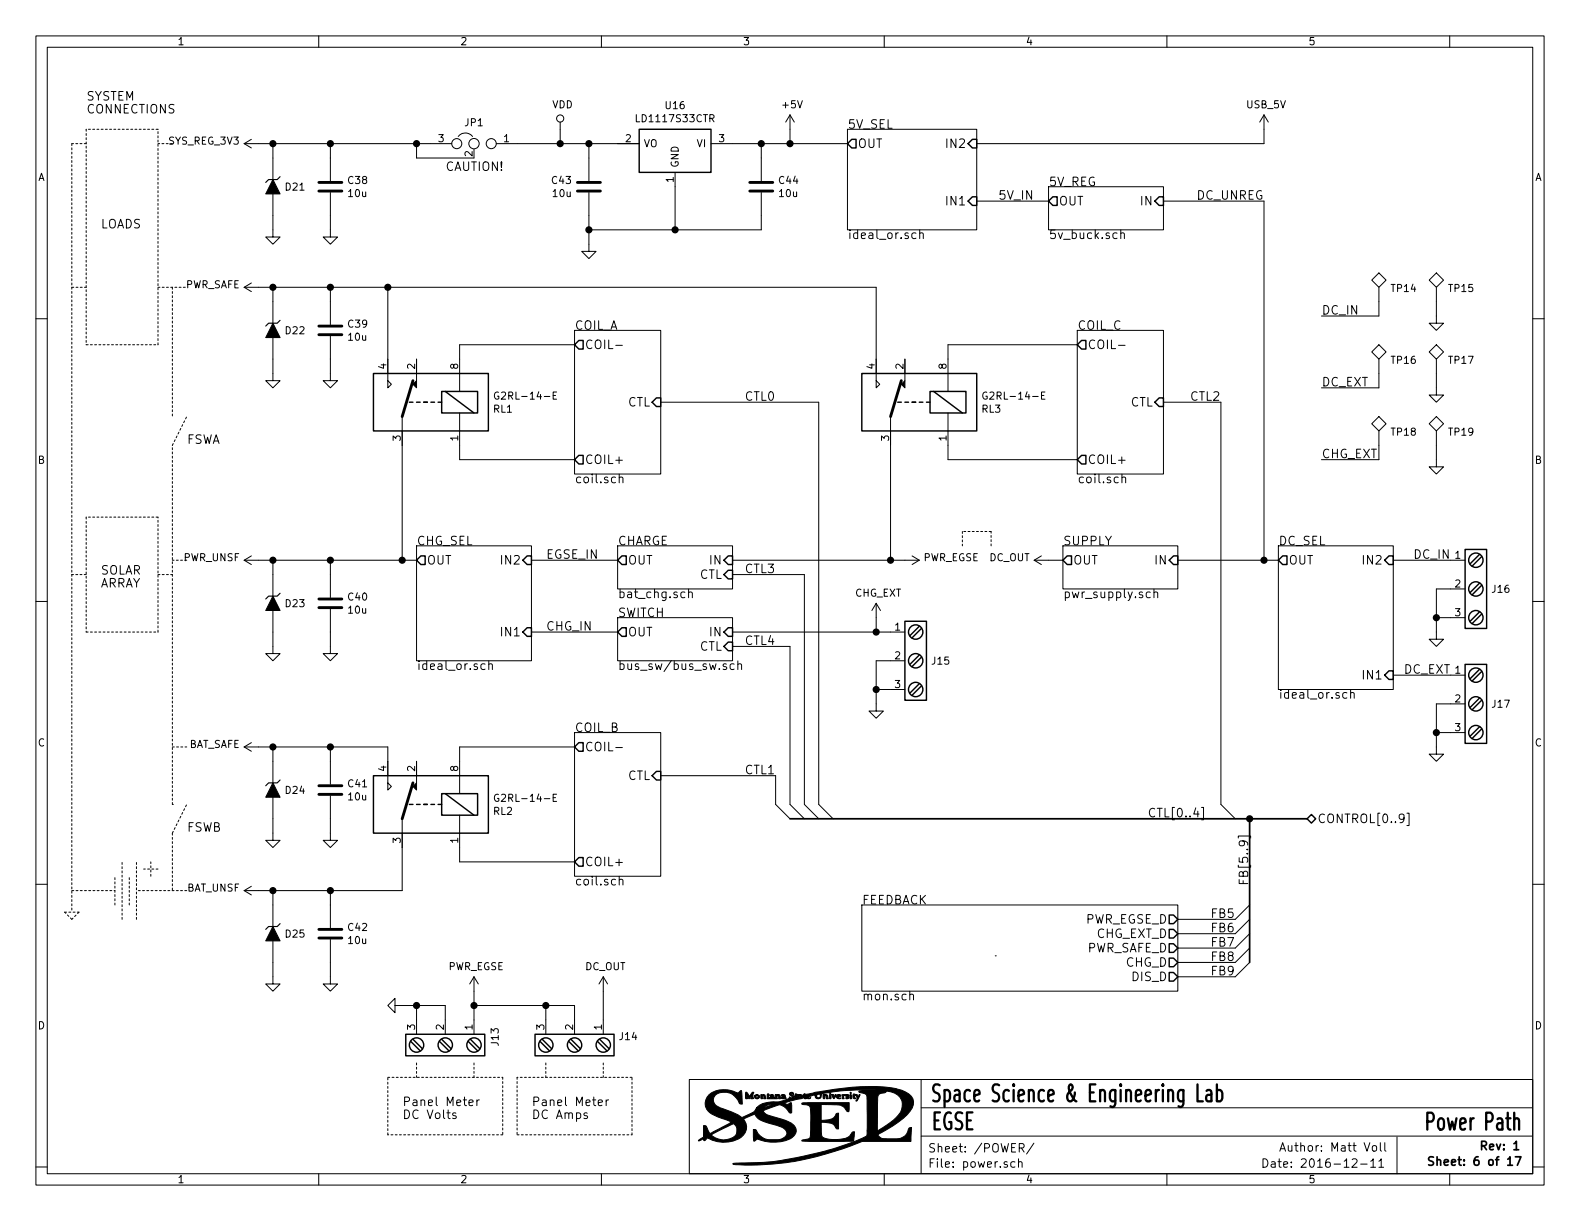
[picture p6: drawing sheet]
<svg xmlns="http://www.w3.org/2000/svg" width="279mm" height="216mm" viewBox="0 0 279 216" stroke-linecap="round" stroke-linejoin="round" font-family="sans-serif">
<g fill="none" stroke="#000" stroke-width=".18">
<path d="M6.3 6.4h266.7v203.2h-266.7zM8.4 8.4h262.6v199.1h-262.6zM56.4 6.4v2M106.3 6.4v2M156.4 6.4v2M206.3 6.4v2M256.4 6.4v2M43.2 25.4l1.2 .8M43.2 25.4h36.7M44.4 24.6l-1.2 .8M48.3 34.3v7.6h1.2l-1.2 1.3-1.3-1.3h1.3M48.3 25.4v6.4"/>
<path d="M58.4 34v7.9h1.3l-1.3 1.3-1.3-1.3h1.3M58.4 25.4v6.6M73.7 25.4v2.5h10.1M81 24.1a1.62 1.62 0 0 1 2.6 0M87.8 25.4h25.2M99.1 21.6v3.8M104.1 34v10.5h1.3l-1.3 1.2-1.2-1.2h1.2M104.1 25.4v6.6M119.4 30.5v10.1M125.7 25.4h24.2M134.6 25.4v6.6M134.6 34v6.6h-30.5"/>
<path d="M139.7 20.3l-.8 1.3M139.7 20.3v5.1M139.7 20.3l.8 1.3M149.9 22.9h22.8v17.7h-22.8zM172.7 35.6h12.7M185.4 33h20.3v7.6h-20.3zM205.7 35.6h17.8v63.5M223.5 20.3v5.1h-50.8M223.5 20.3l-.7 1.3M223.5 20.3l.8 1.3M6.3 56.4h2.1M43.2 50.8l1.2 .8"/>
<path d="M43.2 50.8h111.7v16.5M44.4 50l-1.2 .8M48.3 59.7v7.6h1.2l-1.2 1.3-1.3-1.3h1.3M48.3 50.8v6.4M58.4 59.4v7.9h1.3l-1.3 1.3-1.3-1.3h1.3M58.4 50.8v6.6M68.6 50.8v16.5M101.6 58.4h15.2v25.4h-15.2zM162 41.2h-.5l-.2 .1v.7a.48 .48 0 0 0 .7 .1M162.6 41.3l.2-.1h.4l.1 1M162.6 40.7v1.5M190.5 58.4h15.2v25.4h-15.2z"/>
<path d="M198.2 41.3l.2-.1h.4v1M198.2 40.7v1.5M243.8 48.3l1.3 1.2-1.3 1.3-1.2-1.3zM243.8 50.8v5.1h-10.1M252.7 49.5l1.3-1.2 1.3 1.2-1.3 1.3zM254 50.8v6.4h1.3l-1.3 1.2-1.3-1.2h1.3M271 56.4h2M68.6 67.3l.6 .6-.6 .7zM71.1 73.7v25.4M73.7 63.5v3.8M81.3 73v8.3h20.3M88.1 69.4a.59 .59 0 0 0-.7 .6 .59 .59 0 0 0 .7 .5l.1-.4h-.2"/>
<path d="M97.8 69.9h.4M98.4 69.3h-.6v1.3h.6M101.6 61h-20.3v8.2M108.9 61.1h1.2M116.8 71.1h28v71.1l2.5 2.6M154.9 67.3l.7 .6-.7 .7zM157.5 73.7v25.4M160 63.5v3.8M167.6 73v8.3h22.9M174.5 69.4a.59 .59 0 0 0-.7 .6 .59 .59 0 0 0 .7 .5l.1-.4h-.3M184.2 69.9h.4M184.8 69.3h-.6v1.3h.6"/>
<path d="M190.5 61h-22.9v8.2M197.8 61.1h1.2M205.7 71.1h10.2v71.1l2.5 2.6M242.6 62.2l1.2-1.2 1.3 1.2-1.3 1.3zM242.6 74.9l1.2-1.2 1.3 1.2-1.3 1.3zM243.8 63.5v5.1h-10.1M243.8 76.2v2.5M252.7 62.2l1.3-1.2 1.3 1.2-1.3 1.3zM252.7 74.9l1.3-1.2 1.3 1.2-1.3 1.3zM254 63.5v6.4h1.3l-1.3 1.2-1.3-1.2h1.3M254 76.2v6.4h1.3l-1.3 1.2-1.3-1.2h1.3M43.2 99.1l1.2 .7"/>
<path d="M43.2 99.1h30.5M44.4 98.3l-1.2 .8M48.3 99.1v6.3M58.4 99.1v6.6M73.7 96.5h20.3v20.3h-20.3zM94 99.1h15.2M109.2 96.5h20.3v7.6h-20.3zM109.5 84.5l.1-.1a.37 .37 0 0 1 .6 .2v.8M109.5 83.8v1.6M129.5 99.1h33.1M161.3 98.3l1.3 .8M162.6 99.1l-1.3 .7"/>
<path d="M182.9 99.1h5.1M182.9 99.1l1.2 .7M184.1 98.3l-1.2 .8M188 96.5h20.3v7.6h-20.3zM198.4 84.5l.1-.1a.37 .37 0 0 1 .6 .2v.8M198.4 83.8v1.6M208.3 99.1h17.8M226.1 96.5h20.3v25.4h-20.3zM233.7 81.3h10.1M246.4 99.1h12.7M6.3 106.3h2.1M48.3 108v7.6h1.2l-1.2 1.2-1.3-1.2h1.3"/>
<path d="M58.4 107.7v7.9h1.3l-1.3 1.2-1.3-1.2h1.3M85.8 117.4h-.5l-.2 .1v.7a.48 .48 0 0 0 .7 .1M86.4 117.5l.2-.1h.4l.1 1M86.4 116.9v1.5M94 111.8h15.2M109.2 109.2h20.3v7.6h-20.3zM121.8 104.8v-.1a.37 .37 0 0 1 .6 .2v.8M121.8 104.2v1.5M129.5 111.8h30.5M129.5 114.3h10.2v27.9l2.5 2.6M129.5 101.6h12.7v40.6l2.6 2.6M129.8 117.4h-.4l-.2 .1v.7a.48 .48 0 0 0 .6 .1"/>
<path d="M130.5 117.5l.2-.1h.4v1M130.5 116.9v1.5M154.9 106.7v5.1M154.9 106.7l-.7 1.3M154.9 106.7l.8 1.3M160 116.8h-5.1v8.9h1.3l-1.3 1.3-1.2-1.3h1.2M203.4 104.7h-.4l-.3 .3 .1 .6h.6M204.1 104.8v-.1a.37 .37 0 0 1 .6 .2v.8M204.1 104.2v1.5M246.4 119.4h12.7M254 109.2h5.1M259.1 104.1h-5.1v8.9h1.3l-1.3 1.3-1.3-1.3h1.3"/>
<path d="M271 106.3h2M43.2 132.1l1.2 .7M43.2 132.1h25.4v6.3M44.4 131.3l-1.2 .8M48.3 132.1v6.3M58.4 132.1v6.6M68.6 138.4l.6 .7-.6 .6zM73.7 134.6v3.8M101.6 129.5h15.2v25.4h-15.2zM101.6 132.1h-20.3v8.2M108.9 132.2h1.2M116.8 137.2h20.4v5l2.5 2.6"/>
<path d="M154.9 121.9h5.1M238.2 122.5h-.5l-.2 .1v.7a.48 .48 0 0 0 .7 .1M238.8 122.6l.2-.1h.4l.1 1M238.8 121.9v1.6M254 129.5h5.1M259.1 124.5h-5.1v8.9h1.3l-1.3 1.2-1.3-1.2h1.3M6.3 156.4h2.1M43.2 157.5l1.2 .7M44.4 156.7l-1.2 .8M48.3 141v7.6h1.2l-1.2 1.3-1.3-1.3h1.3M48.3 157.5v6.3M58.4 140.7v7.9h1.3l-1.3 1.3-1.3-1.3h1.3"/>
<path d="M58.4 157.5v6.6M71.1 144.8v12.7h-27.9M81.3 144.1v8.3h20.3M88.1 140.5a.59 .59 0 0 0-.7 .6 .59 .59 0 0 0 .7 .6l.1-.5h-.2M97.8 141h.4M98.4 140.4h-.6v1.3h.6M109.5 155.6l.1-.1a.37 .37 0 0 1 .6 .2v.8M109.5 155v1.5M204.2 143.1a.62 .62 0 0 0-.8 0 .62 .62 0 0 0-.1 .7 .57 .57 0 0 0 .2 .6 .57 .57 0 0 0 .7-.1M219.1 155.5v.7h1.5M219.8 155.7v.5M248.8 143.8h.4v2.2h-.4"/>
<path d="M271 156.4h2M48.3 166.4v7.6h1.2l-1.2 1.3-1.3-1.3h1.3M58.4 166.1v7.9h1.3l-1.3 1.3-1.3-1.3h1.3M69.8 177.8v1.3l-1.2-1.3 1.2-1.3v1.3h8.9v5.1M73.7 177.8v5.1M83.8 177.8h17.8v5.1M83.8 172.7v10.2M83.8 172.7l-.7 1.3M83.8 172.7l.8 1.3M96.5 177.8v5.1M106.7 172.7v10.2M106.7 172.7l-.8 1.3"/>
<path d="M106.7 172.7l.7 1.3M152.4 160h55.9v15.3h-55.9zM160.9 175.9h.1a.37 .37 0 0 1 .5 .1v.8M176 169h.1M221 170.2l-2.6 2.5h-10.1M221 167.6l-2.6 2.6h-10.1M221 165.1l-2.6 2.5h-10.1M221 162.6l-2.6 2.5h-10.1M221 160l-2.6 2.6h-10.1M80.6 196.9a.37 .37 0 0 0-.6 .1l.1 .2 .6 .3-.2 .3-.5-.1M82.9 195l.8-.2-.1-.2-.4-.1-.3 .2 .1 .7h.6M84.3 194.5v1"/>
<path d="M84.8 194.5l-.3 .1-.2 .2M103.8 196.9l-.3-.1-.2 .2v.2l.5 .2v.3h-.5M105.8 195l.7-.2v-.2l-.5-.1-.2 .2 .1 .7h.6M107.2 194.5v1M107.6 194.5l-.3 .1-.1 .2M121.9 190.9h149.1v16.6h-149.1zM162.9 195.9h108M162.9 190.9v16.6M6.3 206.3h2.1M56.4 207.5v2.1M106.3 207.5v2.1M156.4 207.5v2.1"/>
<path d="M162.9 200.9h108M179.5 205.5l-.5-.1-.3 .3 .1 .6 .2 .1 .5-.1M180.1 205.5l.2-.1 .4 .1v.9M180.1 204.9v1.5M180.2 203l.8-.1 .1-.2-.1-.4-.8-.1v1.5M180.6 203l.5 .7M182.8 202.1l-1.3 2M206.3 207.5v2.1M223.3 204.9a.76 .76 0 0 1 .9 .8 .76 .76 0 0 1-.9 .7zM224.8 205.5h.6l.1 .9M225.5 205.8h-.5l-.2 .2 .2 .4 .5-.1M226 205.4h.6"/>
<path d="M226.2 204.9v1.3l.4 .2M226.3 203.6l.5-1.5 .5 1.5M226.5 203.1h.7M227 205.9l.7-.1-.1-.3-.4-.1-.2 .2 .1 .7h.5M227.8 202.6v.8a.37 .37 0 0 0 .6 0M244.9 202.1v1.3l.2 .2M247 201v6.5M256.4 207.5v2.1M271 206.3h2M273 209.6h.1"/>
<circle cx="80.8" cy="25.4" r=".89"/>
<circle cx="83.8" cy="25.4" r=".91"/>
<circle cx="86.9" cy="25.4" r=".89"/>
<circle cx="99.1" cy="21" r=".63"/>
</g>
<path d="M139.7 144.8h91.4M221 144.8v25.4M253.5 204.6l-.6-.1-.3 .3 .1 .3 .7 .4v.4l-.2 .1h-.6M254.1 205.2l.2-.1h.4l.1 .9M254.1 204.5v1.5M262 202.6l.7-.1 .2-.2-.1-.3-.2-.2h-.6v1.5" fill="none" stroke="#000" stroke-width=".3"/>
<path d="M252.4 198.3h.8a.97 .97 0 0 0 0-1.6h-.8v3" fill="none" stroke="#000" stroke-width=".41"/>
<g fill="#000" stroke="#000" stroke-width=".18">
<path d="M48.3 31.8l1.2 2.5h-2.5zM48.3 57.2l1.2 2.5h-2.5zM73 67.9l.7-.6v1.3zM159.4 67.9l.6-.6v1.3zM48.3 105.4l1.2 2.6h-2.5zM48.3 138.4l1.2 2.6h-2.5zM73 139.1l.7-.7v1.3zM48.3 163.8l1.2 2.6h-2.5zM131.9 193.1l.2 .1 .4 .7 .4-.7 .2-.1 .2 .1a.84 .84 0 0 0 0 1h-.6l.2-.2-.1-.4-.3 .7-.4-.7 .1 .7-.3-.1zM133.5 193.6a.52 .52 0 0 1 .8 .4 .46 .46 0 0 1-.5 .3 .46 .46 0 0 1-.4-.5h.3v.3h.3v-.4l-.1-.1-.2 .2h-.3zM134.5 193.5a.68 .68 0 0 1 1 .8h-.4l-.1-.7-.2 .7h-.2zM135.7 193.4h.1l.2 .2v.6l.2-.2 .4 .1v-.1h-.4l.4-.4-.4 .1a.4 .4 0 0 1 .5-.1 .4 .4 0 0 1 .2 .5l.2 .1v-.7a.72 .72 0 0 1 .8 .2l.1 .6h-.3l-.1-.7-.2 .2 .1 .5h-1.8z"/>
<path d="M138.2 193.6h.6l.2 .6h-.8v-.2l.4 .1v-.1h-.4l.4-.2v-.2l-.3 .2zM145.5 193.5l.8 .1 .2 .7h-.3l-.2-.7-.1 .6-.3 .1zM146.7 193.5a.44 .44 0 0 1 .1 .8l-.1-.1zM147 193.5h.4l.1 .4 .2-.3h.2l-.4 .7zM147.9 193.8l.5-.2-.4 .1a.42 .42 0 0 1 .7 0v.1l-.5 .2 .2 .2 .3-.1-.2 .2a.45 .45 0 0 1-.6-.5zM148.9 193.6h1.1l.1 .2-.3-.2 .3 .3v.2l-.5 .2v-.2h.3l-.5-.4-.3 .2 .2 .4h-.4zM141.8 195.1l1.2-.1h7.2l-.1 1.5h-.3a2.08 2.08 0 0 0-2.3-1.1l-2.3-.1v2.8a2.89 2.89 0 0 0 2.5-.8 .49 .49 0 0 1 .6-.5v2.8a.44 .44 0 0 1-.6-.4 1.21 1.21 0 0 0-1.1-.6l-1.4-.2v1.7a.92 .92 0 0 0 .9 1.2 5.7 5.7 0 0 0 4.1-.4l.3-.4a.51 .51 0 0 1 .6-.4l-.1 1.7h-7.8l-1.4-.1 .2-.2 .6-.1a.65 .65 0 0 0 .7-.8l.1-1.4a10.7 10.7 0 0 0-.2-3.6l-.6-.2-.7-.1zM150.3 193.5l.2 .1 .1 .7-.3-.1zM150.4 193.1l.1 .2h-.2zM150.9 193.4h.2a.58 .58 0 0 1 .7 .6l.1-.4 .2-.1-.5 1.1h-.3a.54 .54 0 0 0 .3-.5 .54 .54 0 0 0-.4-.4l-.1 .2 .2 .3-.2 .1a.57 .57 0 0 1-.2-.9zM125.4 193.6a4.8 4.8 0 0 1 5.1-.3l.6-.5 .2 2.4a.48 .48 0 0 1-.7-.4 2.7 2.7 0 0 0-4.1-1.2 1.38 1.38 0 0 0 .9 2.3l2.6 1 1.2 .7 1.1-.5a2.12 2.12 0 0 0 1.5-1.2h1.3l1.6-.7a2.24 2.24 0 0 0-1.7 .7h-1.2l.1-.1a5.2 5.2 0 0 1 3.5-1l1.9-.5 .3-.3 .2 .1h.3v-.2l-.4-.3-.1-.2 .2-.2h.4l.1 .1v.2l-.2-.2h-.3l.7 .7 .1-.2 .4 .1 .6-.1-.6-.1-.4 .1 .1-.4 1.1 .3 .5-.3a2.14 2.14 0 0 0 1.7-.2l1.2-.2a37.2 37.2 0 0 1 13.3-.5 4.2 4.2 0 0 1 2.9 1.8 2.19 2.19 0 0 1-.5 2.2 19.5 19.5 0 0 1-5.6 4.1l-.1 .1a1.56 1.56 0 0 0 1.8 .7h.6a3.2 3.2 0 0 0 2.4-.5l.3-.4 .5-1 .4-.1-.1 2.4h-8.6l-.8 .3a47.8 47.8 0 0 1-22.1 3.7l.3-.1a57.6 57.6 0 0 0 23.3-4.8l.1-.9h1.8l.9-.5a11.3 11.3 0 0 0 3.3-2.9 2.46 2.46 0 0 0-.2-2.6 2.46 2.46 0 0 0-2.4-1l-.1 .2-.4 .1a.87 .87 0 0 0-1 1l-.1 5.7h-1.8v-4.4a3.2 3.2 0 0 0-.2-2.1l-1.1-.3-.1-.2 3.9-.2a41.2 41.2 0 0 0-8.9 .4l-.1 .2-.4-.2-1.1 .2-.1 .6a.57 .57 0 0 1-.6 .3 .57 .57 0 0 1-.5-.5h.3l.2 .3h.4l.1-.5-.1-.1h-.3l-.3 .3-.6-.2-.9 .4a.26 .26 0 0 0 .5 .1l-.3 .2h-.3l-.4-.3v.1l.2 .1-.1 .1-.5-.2-.1 .1-2 .5-1.2 .4a.79 .79 0 0 0 1.2-.1l.1 .5v1.2l-.4 .1a2.32 2.32 0 0 0-1.9-1.4l-2.7 1a1.85 1.85 0 0 0 1.6 1 8.1 8.1 0 0 1 3.9 1.7 1.34 1.34 0 0 1-.4 2.1 7.3 7.3 0 0 1-6.2 .2l-.6 .4-.1-2.1a.41 .41 0 0 1 .6 .3 2.74 2.74 0 0 0 3 1.5 2.1 2.1 0 0 0 2.4-1.1 2.02 2.02 0 0 0-1.8-1.4 8 8 0 0 1-3.6-1.4l-.3-.6h-.1l-1.9 .9 .2 .3a2.19 2.19 0 0 1-1.1 3.2 5.9 5.9 0 0 1-5.5-.2l-.4 .5h-.2l-.1-.3-.9 .3 .9-.6v-.4h1.4a3 3 0 0 0 4.4-.2 1.27 1.27 0 0 0-.6-1.8l-3.8 2h-1.4v-1.7l.5 .1 .7 1.3 2.6-1.4a1.27 1.27 0 0 0 1-.6l-.4-.2a10.4 10.4 0 0 1-3.6-1.7 2 2 0 0 1 .2-2.9z"/>
</g>
<g fill="none" stroke="#000" stroke-width=".51">
<path d="M56.4 33.8h4.1M56.4 32.3h4.1M102.1 33.8h4.1M102.1 32.3h4.1M132.6 33.8h4.1M132.6 32.3h4.1M56.4 59.2h4.1M56.4 57.7h4.1M73 67.3l-1.9 6.4M159.4 67.3l-1.9 6.4M56.4 107.4h4.1M56.4 105.9h4.1"/>
<path d="M56.4 138.9h4.1M73 138.4l-1.9 6.4M56.4 140.5h4.1M56.4 165.9h4.1M56.4 164.3h4.1"/>
</g>
<path d="M49.5 31.2l-.5 .6h-1.5l-.5 .5M49.5 56.6l-.5 .6h-1.5l-.5 .5M49.5 104.9l-.5 .5h-1.5l-.5 .5M49.5 137.9l-.5 .5h-1.5l-.5 .5M49.5 163.3l-.5 .5h-1.5l-.5 .5" fill="none" stroke="#000" stroke-width=".2"/>
<g fill="none" stroke="#000" stroke-width=".25">
<path d="M113 22.9h12.7v7.6h-12.7zM150.6 24.6h.8v1.6h-.8l-.7-.8zM171.2 25.4l.8-.8h.7v1.6h-.7zM172 34.8h.7v1.5h-.7l-.8-.7zM186.2 34.8h.7v1.5h-.7l-.8-.7zM205 34.8h.7v1.5h-.7l-.8-.7zM66 66h20.4v10.2h-20.4zM72.4 71.1h.6M73.7 71.1h.6M74.9 71.1h.7M76.2 71.1h.6M77.5 71.1h.6"/>
<path d="M78.1 69.2h6.4v3.8h-6.4zM78.7 69.2l5.1 3.8M102.4 60.2h.7v1.5h-.7l-.8-.7zM116.1 70.4h.7v1.5h-.7l-.8-.8zM152.4 66h20.3v10.2h-20.3zM158.7 71.1h.7M160 71.1h.7M161.3 71.1h.6M162.6 71.1h.6M163.8 71.1h.7M164.5 69.2h6.3v3.8h-6.3zM165.1 69.2l5.1 3.8"/>
<path d="M191.3 60.2h.7v1.5h-.7l-.8-.7zM205 70.4h.7v1.5h-.7l-.8-.8zM74.4 98.3h.8v1.5h-.8l-.7-.7zM92.5 99.1l.7-.8h.8v1.5h-.8zM102.4 80.5h.7v1.5h-.7l-.8-.7zM109.2 99.1l.8-.8h.7v1.5h-.7zM128 99.1l.8-.8h.7v1.5h-.7zM188.7 98.3h.8v1.5h-.8l-.7-.7zM191.3 80.5h.7v1.5h-.7l-.8-.7zM207.5 98.3h.8v1.5h-.8l-.7-.7zM226.8 98.3h.8v1.5h-.8l-.7-.7zM245.6 98.3h.8v1.5h-.8l-.7-.7z"/>
<path d="M259.1 97.2h3.8v13.9h-3.8zM261.6 98l-1.6 1.7M262 98.4l-1.7 1.7M92.5 111.8l.7-.8h.8v1.5h-.8zM110 111h.7v1.5h-.7l-.8-.7zM128 111.8l.8-.8h.7v1.5h-.7zM128.8 100.8h.7v1.6h-.7l-.8-.8zM128.8 113.5h.7v1.6h-.7l-.8-.8zM160 109.9h3.8v13.9h-3.8zM162.6 110.7l-1.7 1.7M162.6 115.8l-1.7 1.7M162.9 116.2l-1.6 1.7"/>
<path d="M162.9 111.1l-1.6 1.7M245.6 118.6h.8v1.5h-.8l-.7-.7zM259.1 117.5h3.8v13.9h-3.8zM261.6 118.4l-1.6 1.6M261.6 108.2l-1.6 1.7M261.6 103.1l-1.6 1.7M262 118.7l-1.7 1.7M262 103.5l-1.7 1.7M262 108.6l-1.7 1.6M66 137.2h20.4v10.1h-20.4zM102.4 131.3h.7v1.5h-.7l-.8-.7zM116.1 136.4h.7v1.5h-.7l-.8-.7z"/>
<path d="M162.6 120.9l-1.7 1.7M162.9 121.3l-1.6 1.6M261.6 128.5l-1.6 1.7M261.6 123.4l-1.6 1.7M262 123.8l-1.7 1.7M262 128.9l-1.7 1.7M72.4 142.2h.6M73.7 142.2h.6M74.9 142.2h.7M76.2 142.2h.6M77.5 142.2h.6M78.1 140.3h6.4v3.8h-6.4z"/>
<path d="M78.7 140.3l5.1 3.8M101.6 152.4l.8-.8h.7v1.6h-.7zM231.1 144.8l.8-.8 .8 .8-.8 .7zM206.8 166.9h.7l.8 .7-.8 .8h-.7zM206.8 169.4h.7l.8 .8-.8 .7h-.7zM206.8 172h.7l.8 .7-.8 .8h-.7zM206.8 161.8h.7l.8 .8-.8 .7h-.7zM206.8 164.3h.7l.8 .8-.8 .8h-.7zM71.8 182.9h13.9v3.8h-13.9zM72.6 184.2l1.7 1.6M73 183.8l1.7 1.6M77.7 184.2l1.7 1.6"/>
<path d="M78.1 183.8l1.7 1.6M82.8 184.2l1.7 1.6M83.2 183.8l1.6 1.6M94.6 182.9h14v3.8h-14zM95.5 184.2l1.7 1.6M95.9 183.8l1.6 1.6M100.6 184.2l1.6 1.6M101 183.8l1.6 1.6M105.7 184.2l1.6 1.6M106 183.8l1.7 1.6"/>
<circle cx="261" cy="99.1" r="1.27"/>
<circle cx="161.9" cy="111.8" r="1.27"/>
<circle cx="161.9" cy="116.8" r="1.27"/>
<circle cx="261" cy="109.2" r="1.27"/>
<circle cx="261" cy="104.1" r="1.27"/>
<circle cx="261" cy="119.4" r="1.27"/>
<circle cx="161.9" cy="121.9" r="1.27"/>
<circle cx="261" cy="129.5" r="1.27"/>
<circle cx="261" cy="124.5" r="1.27"/>
<circle cx="73.7" cy="184.8" r="1.27"/>
<circle cx="78.7" cy="184.8" r="1.27"/>
<circle cx="83.8" cy="184.8" r="1.27"/>
<circle cx="96.5" cy="184.8" r="1.27"/>
<circle cx="101.6" cy="184.8" r="1.27"/>
<circle cx="106.7" cy="184.8" r="1.27"/>
</g>
<g fill="#000" stroke="#000" stroke-width=".25">
<circle cx="48.3" cy="25.4" r=".51"/>
<circle cx="58.4" cy="25.4" r=".51"/>
<circle cx="73.7" cy="25.4" r=".51"/>
<circle cx="99.1" cy="25.4" r=".51"/>
<circle cx="104.1" cy="25.4" r=".51"/>
<circle cx="134.6" cy="25.4" r=".51"/>
<circle cx="139.7" cy="25.4" r=".51"/>
<circle cx="48.3" cy="50.8" r=".51"/>
<circle cx="58.4" cy="50.8" r=".51"/>
<circle cx="68.6" cy="50.8" r=".51"/>
<circle cx="104.1" cy="40.6" r=".51"/>
<circle cx="119.4" cy="40.6" r=".51"/>
<circle cx="48.3" cy="99.1" r=".51"/>
<circle cx="58.4" cy="99.1" r=".51"/>
<circle cx="71.1" cy="99.1" r=".51"/>
<circle cx="157.5" cy="99.1" r=".51"/>
<circle cx="223.5" cy="99.1" r=".51"/>
<circle cx="154.9" cy="111.8" r=".51"/>
<circle cx="254" cy="109.2" r=".51"/>
<circle cx="48.3" cy="132.1" r=".51"/>
<circle cx="58.4" cy="132.1" r=".51"/>
<circle cx="154.9" cy="121.9" r=".51"/>
<circle cx="254" cy="129.5" r=".51"/>
<circle cx="48.3" cy="157.5" r=".51"/>
<circle cx="58.4" cy="157.5" r=".51"/>
<circle cx="221" cy="144.8" r=".51"/>
<circle cx="73.7" cy="177.8" r=".51"/>
<circle cx="83.8" cy="177.8" r=".51"/>
<circle cx="96.5" cy="177.8" r=".51"/>
</g>
<g fill="none" stroke="#000" stroke-width=".18" stroke-dasharray=".3 .4">
<path d="M12.7 25.4v135.9M15.2 22.9v38.1M15.2 25.4h-2.5M27.9 22.9h-12.7M30.5 25.4h-2.6M12.7 50.8h2.5M27.9 50.8h5.1M30.5 50.8v22.9M15.2 61h12.7M27.9 61v-38.1M30.5 78.7l2.5-5M15.2 91.4v20.4"/>
<path d="M27.9 91.4h-12.7M33 99.1h-2.5M170.2 94v2.5M175.3 96.5v-2.5M175.3 94h-5.1M15.2 111.8h12.7M15.2 101.6h-2.5M27.9 101.6h2.6M27.9 111.8v-20.4M30.5 132.1h2.5M12.7 157.5h7.6M26.7 154.9v-2.5"/>
<path d="M27.9 153.7h-2.5M30.5 147.3v10.2M30.5 142.2h.1M30.5 142.2v-63.5M30.5 147.3l2.5-5.1M33 157.5h-8.9M11.4 161.3h2.6M12.7 162.6l-1.3-1.3M14 161.3l-1.3 1.3M20.3 160v-5.1M21.6 162.6v-10.2M22.9 160v-5.1"/>
<path d="M24.1 162.6v-10.2M68.6 190.5h20.3M73.7 188v2.5M83.8 188v2.5M88.9 190.5v10.2M91.4 190.5v10.2M96.5 188v2.5M106.7 188v2.5M111.8 190.5h-20.4M68.6 200.7v-10.2M88.9 200.7h-20.3M91.4 200.7h20.4"/>
<path d="M111.8 200.7v-10.2"/>
</g>
<g font-size="4.2">
<text x="164.4" y="194.9">Space Science &amp; Engineering Lab</text>
<text x="164.5" y="199.8">EGSE</text>
<text x="254.2" y="199.9">Power Pa</text>
</g>
<g font-size="2.1">
<text x="15.2" y="17.8">SYSTEM</text>
<text x="15.2" y="20.1">CONNECTIONS</text>
<text x="149.9" y="22.8">5V_SEL</text>
<text x="151.6" y="26.2">OUT</text>
<text x="167.6" y="26.2">IN2</text>
<text x="78.7" y="30.2">CAUTION!</text>
<text x="177" y="35.3">5V_IN</text>
<text x="185.4" y="32.9">5V_REG</text>
<text x="211.6" y="35.3">DC_UNREG</text>
<text x="17.8" y="40.4">LOADS</text>
<text x="167.6" y="36.3">IN1</text>
<text x="187.2" y="36.3">OUT</text>
<text x="201.8" y="36.3">IN</text>
<text x="149.9" y="42.3">ideal_or.sch</text>
<text x="185.4" y="42.3">5v_buck.sch</text>
<text x="101.6" y="58.3">COIL_A</text>
<text x="190.5" y="58.3">COIL_C</text>
<text x="233.7" y="55.6">DC_IN</text>
<text x="103.4" y="61.7">COIL-</text>
<text x="192.3" y="61.7">COIL-</text>
<text x="110.9" y="71.9">CTL</text>
<text x="131.9" y="70.9">CTL0</text>
<text x="199.8" y="71.9">CTL</text>
<text x="210.6" y="70.9">CTL2</text>
<text x="233.7" y="68.3">DC_EXT</text>
<text x="33" y="78.5">FSWA</text>
<text x="103.4" y="82">COIL+</text>
<text x="192.3" y="82">COIL+</text>
<text x="233.7" y="81">CHG_EXT</text>
<text x="101.6" y="85.4">coil.sch</text>
<text x="190.5" y="85.4">coil.sch</text>
<text x="17.8" y="101.6">SOLAR</text>
<text x="73.7" y="96.4">CHG_SEL</text>
<text x="75.4" y="99.8">OUT</text>
<text x="88.9" y="99.8">IN2</text>
<text x="96.5" y="98.8">EGSE_IN</text>
<text x="109.2" y="96.4">CHARGE</text>
<text x="111" y="99.8">OUT</text>
<text x="125.6" y="99.8">IN</text>
<text x="131.9" y="101.3">CTL3</text>
<text x="188" y="96.4">SUPPLY</text>
<text x="189.7" y="99.8">OUT</text>
<text x="204.4" y="99.8">IN</text>
<text x="226.1" y="96.4">DC_SEL</text>
<text x="227.8" y="99.8">OUT</text>
<text x="241.3" y="99.8">IN2</text>
<text x="250.2" y="98.8">DC_IN</text>
<text x="17.8" y="103.9">ARRAY</text>
<text x="109.2" y="105.8">bat_chg.sch</text>
<text x="123.6" y="102.4">CTL</text>
<text x="188" y="105.8">pwr_supply.sch</text>
<text x="88.9" y="112.5">IN1</text>
<text x="96.5" y="111.5">CHG_IN</text>
<text x="109.2" y="109.1">SWITCH</text>
<text x="111" y="112.5">OUT</text>
<text x="125.6" y="112.5">IN</text>
<text x="73.7" y="118.5">ideal_or.sch</text>
<text x="109.2" y="118.5">bus_sw/bus_sw.sch</text>
<text x="123.6" y="115.1">CTL</text>
<text x="131.9" y="114">CTL4</text>
<text x="248.2" y="119.1">DC_EXT</text>
<text x="226.1" y="123.5">ideal_or.sch</text>
<text x="241.3" y="120.1">IN1</text>
<text x="101.6" y="129.4">COIL_B</text>
<text x="103.4" y="132.8">COIL-</text>
<text x="110.9" y="137.9">CTL</text>
<text x="131.9" y="136.9">CTL1</text>
<text x="33" y="147.1">FSWB</text>
<text x="204.3" y="144.5">CTL[0..4]</text>
<text x="232.9" y="145.5">CONTROL[0..9]</text>
<text x="103.4" y="153.2">COIL+</text>
<text x="220.7" y="155.1" transform="rotate(-90 220.7 155.1)">FB[5..9]</text>
<text x="101.6" y="156.6">coil.sch</text>
<text x="152.4" y="159.9">FEEDBACK</text>
<text x="191.8" y="163.3">PWR_EGSE_D</text>
<text x="193.8" y="165.9">CHG_EXT_D</text>
<text x="214.4" y="162.3">FB5</text>
<text x="214.4" y="164.8">FB6</text>
<text x="214.4" y="167.4">FB7</text>
<text x="192" y="168.4">PWR_SAFE_D</text>
<text x="199.1" y="170.9">CHG_D</text>
<text x="200.3" y="173.5">DIS_D</text>
<text x="214.4" y="169.9">FB8</text>
<text x="214.4" y="172.5">FB9</text>
<text x="152.4" y="176.9">mon.sch</text>
<text x="71.1" y="195.6">Panel Meter</text>
<text x="71.1" y="197.9">DC Volts</text>
<text x="94" y="195.6">Panel Meter</text>
<text x="94" y="197.9">DC Amps</text>
<text x="164.1" y="203.8">Sheet: /POWER/</text>
<text x="228.6" y="203.6">Author: Matt Voll</text>
<text x="262.8" y="203.4">Rev: 1</text>
<text x="164.1" y="206.5">File: power.sch</text>
<text x="228.6" y="206.5">Date: 2016-12-11</text>
<text x="255.8" y="206.1">Sheet: 6 of 17</text>
</g>
<g font-size="1.8">
<text x="31.3" y="8">1</text>
<text x="81.4" y="8">2</text>
<text x="131.3" y="8">3</text>
<text x="181.4" y="8">4</text>
<text x="231.3" y="8">5</text>
<text x="82.2" y="22.3">JP1</text>
<text x="97.6" y="19.2">VDD</text>
<text x="112.9" y="21.6">LD1117S33CTR</text>
<text x="117.8" y="19.3">U16</text>
<text x="138.5" y="19.2">+5V</text>
<text x="220.5" y="19.2">USB_5V</text>
<text x="29.8" y="25.6">SYS_REG_3V3</text>
<text x="77.5" y="25.1">3</text>
<text x="83.6" y="27.7" transform="rotate(-90 83.6 27.7)">2</text>
<text x="89.1" y="25.1">1</text>
<text x="110.6" y="25.1">2</text>
<text x="113.8" y="26">VO</text>
<text x="120" y="29.7" transform="rotate(-90 120 29.7)">GND</text>
<text x="123.3" y="26">VI</text>
<text x="127.2" y="25.1">3</text>
<text x="6.7" y="32">A</text>
<text x="50.5" y="33.7">D21</text>
<text x="61.6" y="32.5">C38</text>
<text x="61.7" y="34.8">10u</text>
<text x="97.7" y="32.5">C43</text>
<text x="97.8" y="34.8">10u</text>
<text x="119.1" y="32.2" transform="rotate(-90 119.1 32.2)">1</text>
<text x="137.8" y="32.5">C44</text>
<text x="137.9" y="34.8">10u</text>
<text x="271.4" y="32">A</text>
<text x="32.7" y="51">PWR_SAFE</text>
<text x="246.1" y="51.6">TP14</text>
<text x="256.3" y="51.6">TP15</text>
<text x="50.5" y="59.1">D22</text>
<text x="61.6" y="57.9">C39</text>
<text x="61.7" y="60.2">10u</text>
<text x="68.3" y="65.3" transform="rotate(-90 68.3 65.3)">4</text>
<text x="73.4" y="65.3" transform="rotate(-90 73.4 65.3)">2</text>
<text x="81" y="65.3" transform="rotate(-90 81 65.3)">8</text>
<text x="154.7" y="65.3" transform="rotate(-90 154.7 65.3)">4</text>
<text x="159.8" y="65.3" transform="rotate(-90 159.8 65.3)">2</text>
<text x="167.4" y="65.3" transform="rotate(-90 167.4 65.3)">8</text>
<text x="246.1" y="64.3">TP16</text>
<text x="256.3" y="64.3">TP17</text>
<text x="88.4" y="70.7">G2RL-14-E</text>
<text x="174.8" y="70.7">G2RL-14-E</text>
<text x="70.9" y="78" transform="rotate(-90 70.9 78)">3</text>
<text x="81" y="78" transform="rotate(-90 81 78)">1</text>
<text x="87.3" y="73">RL1</text>
<text x="157.2" y="78" transform="rotate(-90 157.2 78)">3</text>
<text x="167.4" y="78" transform="rotate(-90 167.4 78)">1</text>
<text x="173.6" y="73">RL3</text>
<text x="246.1" y="77">TP18</text>
<text x="256.3" y="77">TP19</text>
<text x="6.7" y="82">B</text>
<text x="271.4" y="82">B</text>
<text x="32.5" y="99.2">PWR_UNSF</text>
<text x="163.2" y="99.2">PWR_EGSE</text>
<text x="174.9" y="99.2">DC_OUT</text>
<text x="257.3" y="98.8">1</text>
<text x="50.5" y="107.4">D23</text>
<text x="61.6" y="106.2">C40</text>
<text x="151.2" y="105.5">CHG_EXT</text>
<text x="257.3" y="103.9">2</text>
<text x="263.9" y="104.8">J16</text>
<text x="61.7" y="108.5">10u</text>
<text x="158.3" y="111.5">1</text>
<text x="257.3" y="109">3</text>
<text x="158.3" y="116.6">2</text>
<text x="164.9" y="117.5">J15</text>
<text x="257.3" y="119.1">1</text>
<text x="158.3" y="121.7">3</text>
<text x="257.3" y="124.2">2</text>
<text x="263.9" y="125.1">J17</text>
<text x="6.7" y="132">C</text>
<text x="257.3" y="129.3">3</text>
<text x="271.4" y="132">C</text>
<text x="33.3" y="132.3">BAT_SAFE</text>
<text x="68.3" y="136.4" transform="rotate(-90 68.3 136.4)">4</text>
<text x="73.4" y="136.4" transform="rotate(-90 73.4 136.4)">2</text>
<text x="81" y="136.4" transform="rotate(-90 81 136.4)">8</text>
<text x="50.5" y="140.4">D24</text>
<text x="61.6" y="139.2">C41</text>
<text x="61.7" y="141.5">10u</text>
<text x="88.4" y="141.8">G2RL-14-E</text>
<text x="70.9" y="149.1" transform="rotate(-90 70.9 149.1)">3</text>
<text x="81" y="149.1" transform="rotate(-90 81 149.1)">1</text>
<text x="87.3" y="144.1">RL2</text>
<text x="33.1" y="157.7">BAT_UNSF</text>
<text x="50.5" y="165.8">D25</text>
<text x="61.6" y="164.6">C42</text>
<text x="61.7" y="166.9">10u</text>
<text x="79.2" y="171.6">PWR_EGSE</text>
<text x="103.4" y="171.6">DC_OUT</text>
<text x="6.7" y="182">D</text>
<text x="73.4" y="182.1" transform="rotate(-90 73.4 182.1)">3</text>
<text x="78.5" y="182.1" transform="rotate(-90 78.5 182.1)">2</text>
<text x="83.6" y="182.1" transform="rotate(-90 83.6 182.1)">1</text>
<text x="88.2" y="184.8" transform="rotate(-90 88.2 184.8)">J13</text>
<text x="96.3" y="182.1" transform="rotate(-90 96.3 182.1)">3</text>
<text x="101.3" y="182.1" transform="rotate(-90 101.3 182.1)">2</text>
<text x="106.4" y="182.1" transform="rotate(-90 106.4 182.1)">1</text>
<text x="109.6" y="183.9">J14</text>
<text x="271.4" y="182">D</text>
<text x="31.3" y="209.2">1</text>
<text x="81.4" y="209.2">2</text>
<text x="131.3" y="209.2">3</text>
<text x="181.4" y="209.2">4</text>
<text x="231.3" y="209.2">5</text>
</g>
</svg>
